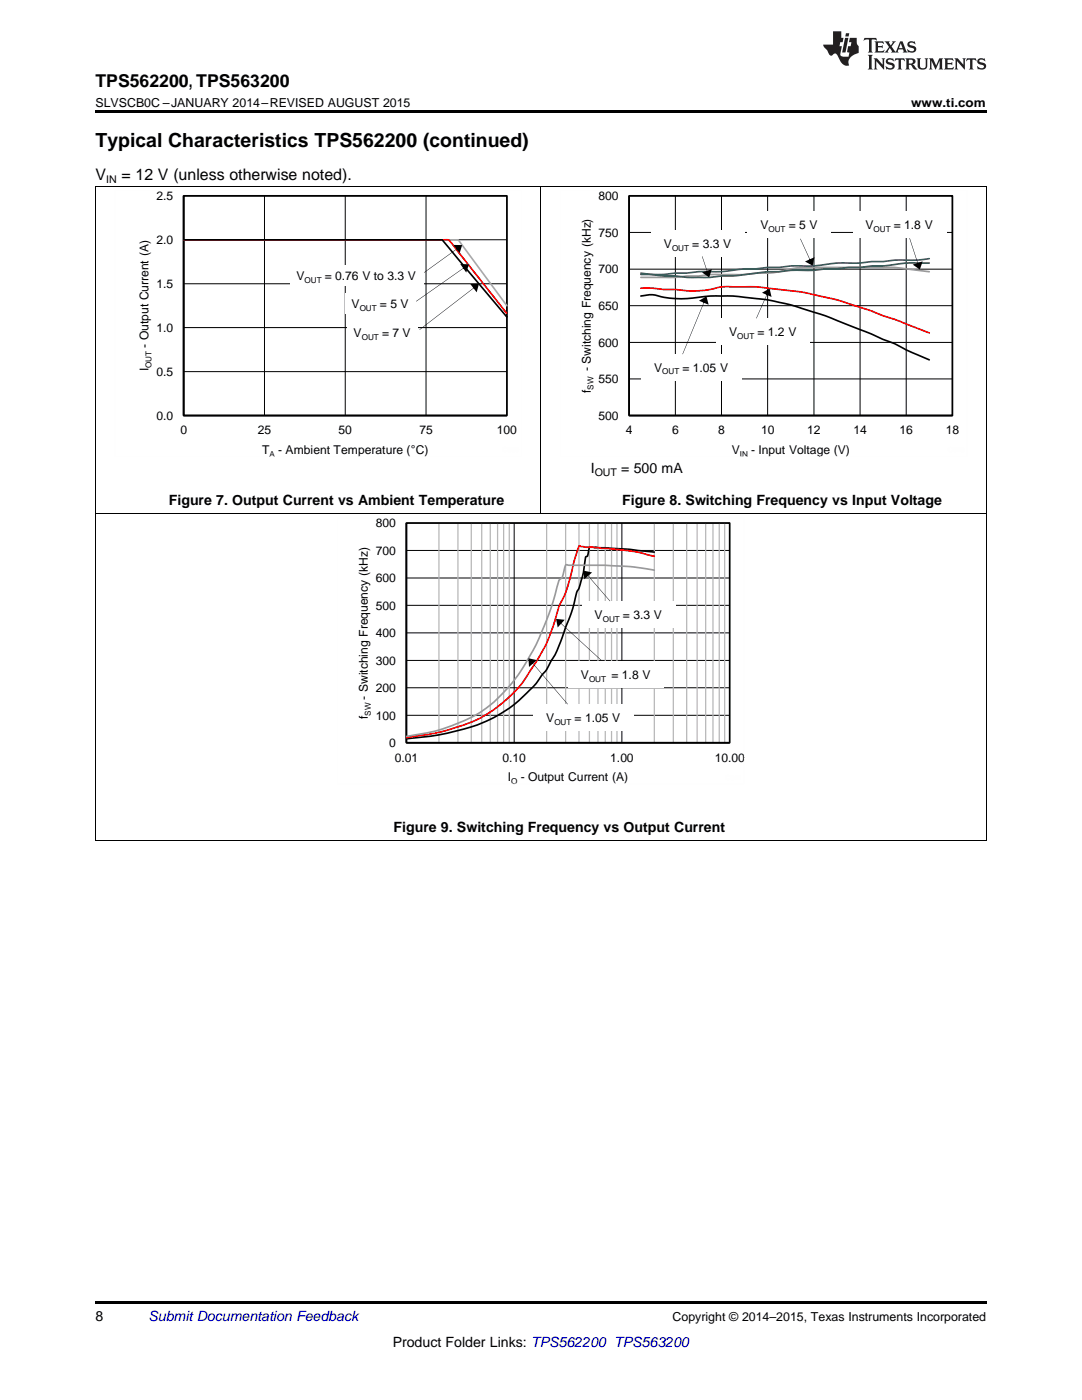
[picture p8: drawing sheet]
<svg xmlns="http://www.w3.org/2000/svg" width="216mm" height="279mm" viewBox="0 0 216 279" stroke-linecap="round" stroke-linejoin="round" font-family="sans-serif">
<path d="M19 259.7h177.8v.5h-177.8z" fill="#000"/>
<g fill="none" stroke="#000" stroke-width=".2">
<path d="M19.1 102.6v65.3M81.1 104.4h64.5v43.8h-64.5zM81.1 115.4h64.5M81.1 109.9h64.5M102.6 104.4v43.8M124.1 104.4v43.8M196.8 102.6v65.3M81.1 137.3h64.5M81.1 131.8h64.5M81.1 126.3h64.5M81.1 120.8h64.5M81.1 142.8h64.5"/>
<path d="M19 167.8h177.8"/>
</g>
<g fill="none" stroke="#b7b7b7" stroke-width=".25">
<path d="M87.6 104.4v43.8M91.4 104.4v43.8M94 104.4v43.8M96.1 104.4v43.8M97.8 104.4v43.8M99.3 104.4v43.8M100.5 104.4v43.8M101.6 104.4v43.8M109.1 104.4v43.8M112.9 104.4v43.8M115.5 104.4v43.8M117.6 104.4v43.8"/>
<path d="M119.3 104.4v43.8M120.8 104.4v43.8M122 104.4v43.8M123.1 104.4v43.8M130.6 104.4v43.8M134.4 104.4v43.8M137 104.4v43.8M139.1 104.4v43.8M140.8 104.4v43.8M142.3 104.4v43.8M143.5 104.4v43.8M144.6 104.4v43.8"/>
</g>
<path d="M81.1 104.4h64.5v43.8h-64.5zM81.1 104.4v43.8h64.5M130.6 110.2l-5.2-.6-7.7-.5-.5 1.9-.4 .2a22.8 22.8 0 0 1-1.8 7.4 40 40 0 0 1-2.5 7.8 28 28 0 0 1-3.1 6.6l-1.1 1.5a27.7 27.7 0 0 1-18.2 11.6l-3.3 .7-5.7 .6" fill="none" stroke="#000" stroke-width=".33"/>
<path d="M130.6 111l-.8-.1a55.3 55.3 0 0 0-10.3-1.6l-2.7-.1-1.3-.2-1.1 3.4a28.2 28.2 0 0 1-2.9 8.7 39.5 39.5 0 0 1-9.2 17.4 26.5 26.5 0 0 1-13.1 7.2l-3.3 .8-4.8 .7" fill="none" stroke="#f00" stroke-width=".33"/>
<path d="M130.6 113.8l-5.2-.7-4.8-.3h-7.1l-.5-.1-.2 .1-.3 1.4a1.53 1.53 0 0 1-.8 1.4l-.4 1.1a50.2 50.2 0 0 1-10 20.7 24.7 24.7 0 0 1-12.1 7.8 44.7 44.7 0 0 1-8.1 1.8" fill="none" stroke="#999" stroke-width=".33"/>
<path d="M67.3 103.3h81.2v53.2h-81.2z" fill="none" stroke="#fefefe" stroke-width=".2" stroke-dasharray=".4 .1" stroke-linecap="butt"/>
<path d="M106.5 140.6h20v5.4h-20z" fill-rule="evenodd" fill="#fff"/>
<path d="M106.1 132.2l7.2 8.3zM105.4 131.4l1.7 .4-1.5 1.3z" fill="#000"/>
<path d="M113.4 131.9h19.1v5.4h-19.1z" fill-rule="evenodd" fill="#fff"/>
<path d="M111.8 124.2l8.1 7.6zM111 123.5l1.7 .2-1.4 1.5z" fill="#000"/>
<path d="M116.1 119.9h18.7v5.4h-18.7z" fill-rule="evenodd" fill="#fff"/>
<path d="M117.1 114.7l4.7 5.2zM116.4 113.9l1.7 .3-1.5 1.4z" fill="#000"/>
<path d="M19.1 37.2v65.4M36.7 39.1h64.4v43.8h-64.4zM52.8 39.1v43.8M68.9 39.1v43.8M85 39.1v43.8M107.9 37.2v65.4M196.8 37.2v65.4M36.7 56.6h64.4M36.7 47.8h64.4M36.7 74.2h64.4M36.7 65.4h64.4M19 102.5h177.8" fill="none" stroke="#000" stroke-width=".2"/>
<path d="M36.6 39.1h64.5v43.8h-64.5zM36.6 39.1v43.8h64.5M36.6 47.9h51.6l12.9 15.4" fill="none" stroke="#000" stroke-width=".33"/>
<path d="M36.6 47.9h54.8l9.7 13.1" fill="none" stroke="#aaa" stroke-width=".33"/>
<path d="M36.6 47.9h52.5a.66 .66 0 0 1 .8 .4l11.2 14.3" fill="none" stroke="#f00" stroke-width=".33"/>
<path d="M22.9 38h81.2v53.2h-81.2z" fill="none" stroke="#fefefe" stroke-width=".2" stroke-dasharray=".4 .1" stroke-linecap="butt"/>
<path d="M68.9 58.6h14.1v4.1h-14.1z" fill-rule="evenodd" fill="#fff"/>
<path d="M83 60.1l9.7-6.7zM91.8 52.7h1.8l-.6 1.7z" fill="#000"/>
<path d="M69.3 64.4h14.1v4.1h-14.1z" fill-rule="evenodd" fill="#fff"/>
<path d="M83.7 65.8l11-8.5zM93.8 56.7h1.8l-.5 1.6z" fill="#000"/>
<path d="M57.9 52.9h26.6v4.1h-26.6z" fill-rule="evenodd" fill="#fff"/>
<path d="M84.6 54.4l6.8-4.8zM90.5 48.9h1.7l-.5 1.7z" fill="#000"/>
<path d="M125.6 39.1h64.4v43.8h-64.4zM134.8 39.1v43.8M144 39.1v43.8M153.2 39.1v43.8M162.4 39.1v43.8M171.6 39.1v43.8M180.8 39.1v43.8M125.6 53.7h64.4M125.6 46.4h64.4M125.6 75.6h64.4M125.6 68.3h64.4M125.6 61h64.4" fill="none" stroke="#000" stroke-width=".2"/>
<path d="M125.5 39.1h64.5v43.8h-64.5zM125.5 39.1v43.8h64.5M127.9 59.1a7 7 0 0 1 4.6 .2 28 28 0 0 0 9.2-.2 63.5 63.5 0 0 1 17 2l1.9 .6a110.5 110.5 0 0 1 11.5 4.3l4.6 1.9a25.8 25.8 0 0 1 5 2.3l3.7 1.6" fill="none" stroke="#000" stroke-width=".33"/>
<path d="M127.9 57.5l6.4 .3a21.9 21.9 0 0 0 9.7-.6h2.3a83.6 83.6 0 0 1 13.3 1l2.8 .6a87.1 87.1 0 0 1 14.3 4.4l2.3 .7 6.4 2.5" fill="none" stroke="#f00" stroke-width=".33"/>
<path d="M185.4 54.2l-1.8-.2a65.6 65.6 0 0 0-13.4-.6h-5a29.9 29.9 0 0 0-8.8 .6l-2.7 .5h-2.3a73.4 73.4 0 0 1-9.7 .3l-2.3 .3h-1.9a73.9 73.9 0 0 1-9.6 .3" fill="none" stroke="#999" stroke-width=".33"/>
<path d="M185.4 51.6l-2.3 .3a47 47 0 0 0-7.8 .3h-.9a46.7 46.7 0 0 1-7.9 .3 33.9 33.9 0 0 1-8.7 .6l-6.4 .5a49 49 0 0 0-7.9 .6h-3.7l-2.7 .3h-1.9a40.9 40.9 0 0 1-7.3 .3" fill="none" stroke="#295c75" stroke-width=".33"/>
<path d="M185.4 52.5a36.5 36.5 0 0 0-9.2 .6h-2.3l-2.3 .3-6.4 .2a48.1 48.1 0 0 1-7.9 .4l-1.3 .2a75.1 75.1 0 0 0-9.7 .9h-1.9a48.3 48.3 0 0 1-10.5 0l-1.9-.1-4.1-.5" fill="none" stroke="#286b49" stroke-width=".33"/>
<path d="M111.8 38h81.2v53.2h-81.2z" fill="none" stroke="#fefefe" stroke-width=".2" stroke-dasharray=".4 .1" stroke-linecap="butt"/>
<path d="M143 63.6h18.6v5.3h-18.6z" fill-rule="evenodd" fill="#fff"/>
<path d="M153.1 58.5l-2.1 5zM152 58.4l1.6-.8 .4 1.7z" fill="#000"/>
<path d="M170.2 42.1h18.6v5.3h-18.6z" fill-rule="evenodd" fill="#fff"/>
<path d="M181.5 47.5l1.8 5.3zM182.1 52.8l2-.6-.6 1.6z" fill="#000"/>
<path d="M128 70.6h20v5.3h-20z" fill-rule="evenodd" fill="#fff"/>
<path d="M140.5 60.1l-4.3 10.6zM139.5 60l1.5-.9 .4 1.7z" fill="#000"/>
<path d="M130 45.9h18.6v5.3h-18.6z" fill-rule="evenodd" fill="#fff"/>
<path d="M140.1 51.2l1.1 3.2zM140.1 54.4l2-.7-.6 1.7z" fill="#000"/>
<path d="M149.2 42.2h16.6v5.4h-16.6z" fill-rule="evenodd" fill="#fff"/>
<g fill="#000">
<path d="M19 22h177.8v.5h-177.8z"/>
<path d="M159.7 47.7l2.1 4.4zM160.6 52.2l1.9-.9-.3 1.7z"/>
</g>
<path d="M19 37.2h177.8" fill="none" stroke="#000" stroke-width=".2"/>
<g fill="#231f20">
<path d="M172.5 7.6l-.1 .5 .4-.2h.6v.1v2.1l-.2 .4h.9l-.2-.4v-2.1l.1-.1h.5l.5 .2-.2-.5zM174.5 8.3l.2 .3v1.5l-.2 .4h1.8l.2-.6a1.04 1.04 0 0 1-1.3 .2v-.7h.6l.3 .2v-.6l-.3 .2h-.6v-.6l.8-.1 .4 .3-.2-.5zM176.5 8.3l.9 1.1-.9 1.1h.8l-.2-.2 .4-.7 .5 .7-.2 .2h1.5l-.2-.2 .2-.4h.9l.1 .4-.2 .2h1l-.3-.3-.7-1.9h-.5l-.9 2-.8-1 .9-1h-.8l.1 .3-.4 .5-.3-.6 .1-.2zM179.7 8.6l.4 1h-.7zM181.3 8.4a.63 .63 0 0 0-.2 .7 .63 .63 0 0 0 .6 .4l.6 .2 .1 .2a.75 .75 0 0 1-.7 .4 .75 .75 0 0 1-.6-.5l.1 .7 .1-.1a1.11 1.11 0 0 0 1.5-.6 1.13 1.13 0 0 0-1.2-.8l-.1-.4a1.04 1.04 0 0 1 1.2 .2l-.2-.5-.2 .1-.4-.2zM173.2 10.9l.2 .4v2.2l-.2 .4h1l-.3-.4v-2.2l.3-.4zM174.3 11.6l.3 .4v1.5l-.3 .4h.8l-.2-.4v-1.3l1.5 1.7v-1.9l.2-.4h-.7l.2 .4v.9l-1.1-1.3zM177 11.8a.62 .62 0 0 0-.2 .7 .62 .62 0 0 0 .6 .4l.6 .1 .1 .3a.76 .76 0 0 1-.7 .3 .76 .76 0 0 1-.7-.4l.2 .7 .1-.1a1.11 1.11 0 0 0 1.5-.6 1.13 1.13 0 0 0-1.2-.8l-.1-.4a1.04 1.04 0 0 1 1.2 .2l-.2-.6-.2 .1-.5-.1zM178.7 11.6l-.2 .6a.61 .61 0 0 1 .8-.3v1.6l-.2 .4h.9l-.2-.4v-1.6a.63 .63 0 0 1 .7 .3l-.1-.6zM180.6 11.6l.3 .4v1.5l-.3 .4h1l-.2-.2-.1-.8 .6 .2a.76 .76 0 0 0 1.2 .7l-1-1a.58 .58 0 0 0 .6-.5 .58 .58 0 0 0-.5-.6zM181.4 11.9h.1a.45 .45 0 0 1 .5 .1 .45 .45 0 0 1 .1 .5l-.8 .2zM182.9 11.6l.2 .2a2.17 2.17 0 0 0 .3 1.9 .99 .99 0 0 0 1.6-.6v-1.1l.2-.4h-.7l.2 .2a1.92 1.92 0 0 1-.2 1.8 .6 .6 0 0 1-.9-.5v-1.1l.2-.4zM185.4 11.6l.2 .4v1.5l-.2 .4h.7l-.2-.4v-1.4l.8 1.8 .8-1.8v1.4l-.2 .4h.9l-.2-.4v-1.5l.2-.4h-.8l-.6 1.5-.6-1.5zM188.4 11.6l.2 .4v1.5l-.2 .4h1.8l.1-.6a1.04 1.04 0 0 1-1.2 .1v-.6h.5l.4 .2v-.6l-.4 .2h-.5v-.7h.8l.3 .3-.1-.6zM190.5 11.6l.2 .4v1.5l-.2 .4h.7l-.2-.4v-1.3l1.5 1.7v-1.9l.2-.4h-.7l.2 .4v.9l-1.1-1.3zM192.9 11.6l-.1 .6a.61 .61 0 0 1 .7-.3l.1 1.6-.3 .4h1l-.3-.4 .1-1.6a.63 .63 0 0 1 .7 .3l-.1-.6zM195.2 11.8a.62 .62 0 0 0-.2 .7 .62 .62 0 0 0 .6 .4l.6 .1 .1 .3a.76 .76 0 0 1-.7 .3 .76 .76 0 0 1-.6-.4l.1 .7 .1-.1a1.11 1.11 0 0 0 1.6-.6 1.13 1.13 0 0 0-1.3-.8l-.1-.4a1.04 1.04 0 0 1 1.2 .2l-.1-.6-.2 .1-.5-.1z"/>
<path d="M166.2 6.3v2.6h-1.9v.4l.8 .9a.91 .91 0 0 0 1 .8 .56 .56 0 0 1 .5-.3 .56 .56 0 0 1 .5 .3l.4 .8a1.53 1.53 0 0 0 1.9 1.2 1.54 1.54 0 0 1 1-2.1l.9-.3v-1.4a1.52 1.52 0 0 1-.4-1.6h-1.3l-.2 .8h.5l-.2 .8h-.5l-.1 1v.2l.4 .1-.2 .8a1.93 1.93 0 0 1-1.6-.3l.3-1.8h-.5l.2-.8h.4l.2-.8h-.4v-1.3zM168.6 7.6l-.6 2.9h.7l.6-2.9zM168.8 6.6l-.1 .7h.6l.2-.7z"/>
</g>
<text font-size="3.9" x="19" y="29.3">Typical Characteristics TPS562200 (continued)</text>
<text font-size="3.5" x="19" y="17.3">TPS562200, TPS563200</text>
<g font-size="3.2">
<text x="19" y="36">V</text>
<text x="24.2" y="36">= 12 V (unless otherwise noted).</text>
</g>
<g font-size="2.8">
<text x="117.9" y="94.4">I</text>
<text x="124" y="94.4">= 500 mA</text>
<text x="33.7" y="100.8">Figure 7. Output Current vs Ambient Temperature</text>
<text x="124.1" y="100.8">Figure 8. Switching Frequency vs Input Voltage</text>
<text x="78.5" y="166.1">Figure 9. Switching Frequency vs Output Current</text>
<text x="19" y="263.6">8</text>
<text x="78.4" y="268.9">Product Folder Links: TPS562200 TPS563200</text>
</g>
<text font-size="2.8" fill="#0000c8" x="29.6" y="263.6">Submit Documentation Feedback</text>
<g font-size="2.5">
<text x="19" y="21.4">SLVSCB0C –JANUARY 2014–REVISED AUGUST 2015</text>
<text x="181.8" y="21.4">www.ti.com</text>
<text x="134.2" y="263.6">Copyright © 2014–2015, Texas Instruments Incorporated</text>
</g>
<g font-size="2.4">
<text x="31.2" y="39.9">2.5</text>
<text x="119.4" y="39.9">800</text>
<text x="119.4" y="47.2">750</text>
<text x="151.7" y="45.8">V</text>
<text x="157.4" y="45.8">= 5 V</text>
<text x="172.7" y="45.6">V</text>
<text x="178.4" y="45.6">= 1.8 V</text>
<text x="31.2" y="48.7">2.0</text>
<text x="132.5" y="49.4">V</text>
<text x="138.1" y="49.4">= 3.3 V</text>
<text x="31.2" y="57.5">1.5</text>
<text x="59.2" y="55.8">V</text>
<text x="64.8" y="55.8">= 0.76 V to 3.3 V</text>
<text x="119.4" y="54.5">700</text>
<text x="70.1" y="61.6">V</text>
<text x="75.8" y="61.6">= 5 V</text>
<text x="119.4" y="61.8">650</text>
<text x="29.6" y="69.4" transform="rotate(-90 29.6 69.4)">- Output Current (A)</text>
<text x="31.2" y="66.2">1.0</text>
<text x="70.6" y="67.3">V</text>
<text x="76.2" y="67.3">= 7 V</text>
<text x="119.4" y="69.2">600</text>
<text x="145.5" y="67.1">V</text>
<text x="151.2" y="67.1">= 1.2 V</text>
<text x="29.6" y="74.1" transform="rotate(-90 29.6 74.1)">I</text>
<text x="31.2" y="75">0.5</text>
<text x="117.9" y="74.1" transform="rotate(-90 117.9 74.1)">- Switching Frequency (kHz)</text>
<text x="119.4" y="76.5">550</text>
<text x="130.5" y="74.2">V</text>
<text x="136.2" y="74.2">= 1.05 V</text>
<text x="31.2" y="83.8">0.0</text>
<text x="117.9" y="78.4" transform="rotate(-90 117.9 78.4)">f</text>
<text x="119.4" y="83.8">500</text>
<text x="36" y="86.7">0</text>
<text x="51.4" y="86.7">25</text>
<text x="67.6" y="86.7">50</text>
<text x="83.7" y="86.7">75</text>
<text x="99.2" y="86.7">100</text>
<text x="124.9" y="86.7">4</text>
<text x="134.1" y="86.7">6</text>
<text x="143.3" y="86.7">8</text>
<text x="151.9" y="86.7">10</text>
<text x="161.1" y="86.7">12</text>
<text x="170.3" y="86.7">14</text>
<text x="179.5" y="86.7">16</text>
<text x="188.7" y="86.7">18</text>
<text x="52.3" y="90.5">T</text>
<text x="55.5" y="90.5">- Ambient Temperature (°C)</text>
<text x="146" y="90.5">V</text>
<text x="149.9" y="90.5">- Input Voltage (V)</text>
<text x="75" y="105.2">800</text>
<text x="75" y="110.7">700</text>
<text x="75" y="116.2">600</text>
<text x="75" y="121.7">500</text>
<text x="118.6" y="123.5">V</text>
<text x="124.3" y="123.5">= 3.3 V</text>
<text x="75" y="127.1">400</text>
<text x="75" y="132.6">300</text>
<text x="115.9" y="135.5">V</text>
<text x="122" y="135.5">= 1.8 V</text>
<text x="73.4" y="143.5" transform="rotate(-90 73.4 143.5)">f</text>
<text x="73.4" y="139.6" transform="rotate(-90 73.4 139.6)">- Switching Frequency (kHz)</text>
<text x="75" y="143.6">100</text>
<text x="75" y="138.1">200</text>
<text x="77.7" y="149.1">0</text>
<text x="109" y="144.2">V</text>
<text x="114.7" y="144.2">= 1.05 V</text>
<text x="78.8" y="152">0.01</text>
<text x="100.3" y="152">0.10</text>
<text x="101.4" y="155.8">I</text>
<text x="103.9" y="155.8">- Output Current (A)</text>
<text x="121.8" y="152">1.00</text>
<text x="142.6" y="152">10.00</text>
</g>
<g font-size="2.1">
<text x="21.2" y="36.6">IN</text>
<text x="118.7" y="95">OUT</text>
</g>
<g font-size="1.6">
<text x="153.4" y="46.4">OUT</text>
<text x="174.3" y="46.2">OUT</text>
<text x="134.1" y="50">OUT</text>
<text x="60.8" y="56.4">OUT</text>
<text x="71.8" y="62.1">OUT</text>
<text x="72.2" y="67.9">OUT</text>
<text x="147.1" y="67.7">OUT</text>
<text x="30.2" y="73.5" transform="rotate(-90 30.2 73.5)">OUT</text>
<text x="118.4" y="77.8" transform="rotate(-90 118.4 77.8)">SW</text>
<text x="132.1" y="74.7">OUT</text>
<text x="53.8" y="91.1">A</text>
<text x="147.6" y="91.1">IN</text>
<text x="120.3" y="124.1">OUT</text>
<text x="117.5" y="136.1">OUT</text>
<text x="74" y="142.9" transform="rotate(-90 74 142.9)">SW</text>
<text x="110.6" y="144.8">OUT</text>
<text x="102" y="156.4">O</text>
</g>
</svg>
